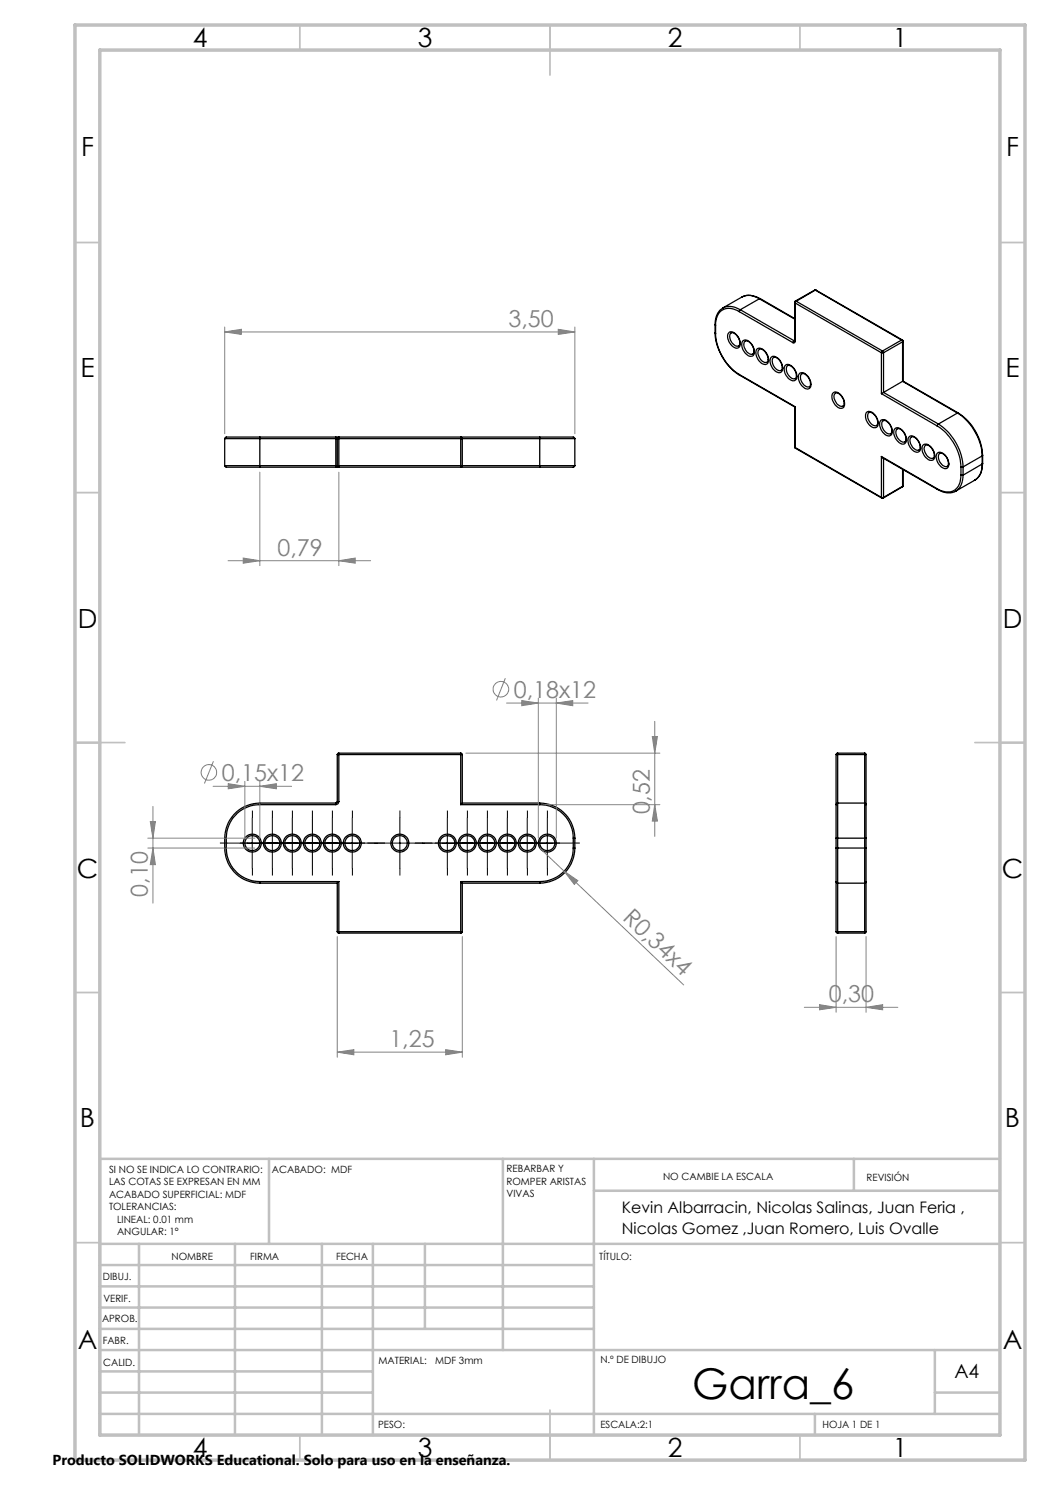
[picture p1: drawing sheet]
<svg xmlns="http://www.w3.org/2000/svg" width="210mm" height="297mm" viewBox="0 0 210 297" stroke-linecap="round" stroke-linejoin="round" font-family="sans-serif">
<g fill="none" stroke="#000" stroke-width=".25">
<path d="M148.5 59.4a3.8 3.8 0 0 1 3.5 .3M148.5 59.3a3.6 3.6 0 0 1 3.4 .5M148.5 59.3l-3.9 2.3M151.9 59.8l-3.8 2.1M151.9 59.8l7 4M152 59.7l-.1 .1M152 59.7l6.9 4M162.9 58h.3M162.9 58h.2M162.9 58l-3.8 2.2M163.1 58h.1M163.1 58l-3.9 2.3"/>
<path d="M163.1 58l17.2 10M163.2 58l17.2 10M143 66.6a10.8 10.8 0 0 0 4.9 8.4M143 64.9l.1 .1M143 66.6l.1 .1M143 64.9v1.7M143.1 66.7a10.5 10.5 0 0 0 4.7 8.2M143.1 65v1.7M144.6 61.6a3.4 3.4 0 0 1 3.5 .3M144.7 61.6a3.5 3.5 0 0 0-1.7 3.3M145.8 66.5a1.59 1.59 0 0 1 2 1.1 1.29 1.29 0 0 1-.4 2 2.34 2.34 0 0 1-1.7-3zM146.2 66.6a1.01 1.01 0 0 1 1.3 .7 1.52 1.52 0 0 1 .2 1.9 1.79 1.79 0 0 1-1.8-2z"/>
<path d="M147.8 62.3a2.83 2.83 0 0 0-4.2 .6l-.4 1.2-.1 .9M147.8 74.9l.1 .1M147.8 62.3l10.8 6.2M147.8 74.9l11.2 6.4M147.9 75l11 6.4M148.1 61.9l-.3 .4M148.1 61.9l10.7 6.3M148.6 68.1a1.59 1.59 0 0 1 2 1.1 1.47 1.47 0 0 1-.2 2 2.04 2.04 0 0 1-2-1.7v-.9zM148.9 68.4a.82 .82 0 0 1 1.3 .4l.2 .2a1.34 1.34 0 0 1 .2 1.8 1.7 1.7 0 0 1-1.8-1.8zM151.3 69.9a1.31 1.31 0 0 1 2 .7 1.61 1.61 0 0 1 0 2.2 2.2 2.2 0 0 1-2.1-2.3zM151.9 69.8a2.06 2.06 0 0 1 1.6 2.6 1.38 1.38 0 0 1-1.8-1.2 .95 .95 0 0 1 .2-1.4zM154.3 71.4a1.68 1.68 0 0 1 2.1 1.4 1.18 1.18 0 0 1-.5 1.7 2.33 2.33 0 0 1-1.7-3z"/>
<path d="M156.2 74.1a1.79 1.79 0 0 1-1.8-2.1 .57 .57 0 0 1 .4-.6 .57 .57 0 0 1 .7 .3 1.86 1.86 0 0 1 .7 2.4M157 73.2a.97 .97 0 0 1 1.5 .2 2.22 2.22 0 0 1 .7 2.5 1.31 1.31 0 0 1-1.9-.7 2.05 2.05 0 0 1-.3-2zM157.5 73.2a1.11 1.11 0 0 1 1.4 .7 1.29 1.29 0 0 1 0 1.9 1.88 1.88 0 0 1-1.4-2.6zM158.8 68.2l-.2 .3M158.9 60.5l.1 .1M158.9 68.2l.1 .1M158.9 60.5v7.7h-.1M158.9 68.1l-.1 .1M159 68.3v.2h-.4M159 60.6v7.7M159 60.6l17.3 10M159.1 60.2l-.2 .3"/>
<path d="M159.1 60.2l.1 .1M159.2 60.3l-.2 .3M159.2 60.3l17.3 9.9M159.9 74.6a1.54 1.54 0 0 1 2 1.2 1.29 1.29 0 0 1-.3 2 2.36 2.36 0 0 1-1.8-3zM160.3 74.8a1.09 1.09 0 0 1 1.4 .7l.1 .2a1.18 1.18 0 0 1-.1 1.7 1.88 1.88 0 0 1-1.4-2.6zM166.5 78.7a1.11 1.11 0 0 1 1.8 .4 1.93 1.93 0 0 1 .3 2.5 1.54 1.54 0 0 1-1.9-1.2l-.3-1.1zM167 78.7a1.07 1.07 0 0 1 1.4 .7 1.27 1.27 0 0 1 .1 1.9 1.95 1.95 0 0 1-1.6-2.5zM176.3 70.6h.4M176.3 78.7l11.1 6.5M176.3 70.6v8.1M176.5 70.2l.2 .4M176.5 70.2l-.2 .4"/>
<path d="M176.7 78.5l-.4 .2M176.7 78.5l11 6.3M176.7 70.6v7.9M180.3 68l.2 .4M180.3 68l-3.8 2.2M180.4 68l.2 .2M180.4 68h-.1M180.5 76.3l-3.8 2.2M180.5 76.3l11 6.3M180.5 68.4l-3.8 2.2M180.5 68.4v7.9M180.6 76.2l-.1 .1"/>
<path d="M180.6 68.2l-.1 .2M180.6 76.2l11 6.4M180.6 68.2v8M44.9 87.7h7.1M44.9 93.1h7.1M44.9 93.1l.4 .3h6.7M44.9 87.7v5.4M52 87.4v.3M52 87.4h-6.7l-.4 .3M52 93.1v.3M52 93.1h15.2M52 87.7h15.2"/>
<path d="M52 87.4h15.2M52 93.4h15.2M52 87.7v5.4M67.2 87.7h.3M67.2 87.4v.3M67.2 87.4h.6M67.2 93.1h.3M67.2 93.1v.3M67.2 93.4h.6M67.2 87.7v5.4M67.5 87.7h.3M67.5 93.1h.3"/>
<path d="M67.5 93.1l.3 .3M67.5 87.7v5.4M67.8 87.4v.3M67.8 87.4l-.3 .3M67.8 93.1v.3M67.8 87.7v5.4M67.8 93.1h24.3M67.8 87.7h24.3M67.8 87.4h40.2M67.8 93.4h40.2M92.1 87.7h.4M92.1 93.1h.4"/>
<path d="M92.1 87.7v-.3l.4 .3M92.1 93.1v.3l.4-.3M92.1 87.7v5.4M92.5 87.7v5.4M92.5 93.1h15.5M92.5 87.7h15.5M108 87.7h7M108 87.4v.3M108 87.4h6.7l.3 .3M108 93.1h7M108 93.1v.3M108 87.7v5.4"/>
<path d="M115 93.1l-.3 .3h-6.7M115 87.7v5.4M158.9 89.4l.2 .2M158.9 89.4l.1 .1M158.9 81.4v8M159 81.3l-.1 .1M159 89.5l.1 .1M159 81.3v8.2M159 89.5l17.3 10M159.1 89.6l17.3 10M173.2 82.5a1.14 1.14 0 0 1 1.8 .5 1.97 1.97 0 0 1 .3 2.4 1.86 1.86 0 0 1-2.1-1.7l-.1-.8zM173.7 82.5a1.11 1.11 0 0 1 1.4 .8 1.29 1.29 0 0 1 .1 1.9 1.88 1.88 0 0 1-1.5-2.7z"/>
<path d="M176.2 84a1.54 1.54 0 0 1 2 1.2 1.29 1.29 0 0 1-.4 2 2.36 2.36 0 0 1-1.7-3zM176.3 91.3l.1 .2 11.1 6.4M176.3 99.5h.4M176.3 99.5l.1 .1M176.3 91.3v8.2M176.3 91.3l11.1 6.5M176.4 99.6h.2M176.5 84.3a.68 .68 0 0 1 1.1 .2 1.69 1.69 0 0 1 .6 2.2 1.79 1.79 0 0 1-1.8-2zM176.7 99.5l-.1 .1M176.7 91.6v7.9M179 85.7a1.59 1.59 0 0 1 2 1.1 1.48 1.48 0 0 1-.2 2 2.27 2.27 0 0 1-2-2.3zM179.4 85.8a1.34 1.34 0 0 1 1.6 1.2 .87 .87 0 0 1-.3 1.4 1.9 1.9 0 0 1-1.3-2.6z"/>
<path d="M180.4 97.4l-3.8 2.2M180.5 97.3l-.1 .1M180.5 93.9v3.4M180.5 97.3l-3.8 2.2M180.6 97.2l-.2 .2M180.6 97.2l-.1 .1M180.6 93.9v3.3M181.8 87.5a1.23 1.23 0 0 1 1.9 .7 1.56 1.56 0 0 1 0 2.2 2.28 2.28 0 0 1-2.1-2.8zM182.1 87.6a.59 .59 0 0 1 1 0 1.78 1.78 0 0 1 .7 2.4 1.79 1.79 0 0 1-1.8-2zM184.6 89.1a1.11 1.11 0 0 1 1.7 .4 1.93 1.93 0 0 1 .4 2.5 1.54 1.54 0 0 1-2-1.2l-.3-1.1zM186.6 91.6a1.34 1.34 0 0 0-.2-1.8 1.07 1.07 0 0 0-1.3-.7 1.82 1.82 0 0 0 1.5 2.5M187.4 90.7a1.31 1.31 0 0 1 1.9 .7 1.57 1.57 0 0 1 0 2.3 2.27 2.27 0 0 1-2.1-2.4z"/>
<path d="M187.4 85.2a10.3 10.3 0 0 1 4.8 8.2M187.4 97.8l.1 .1M187.5 97.9a3.6 3.6 0 0 0 3.7 .3M187.7 84.8l-.3 .4M187.7 84.8a11 11 0 0 1 4.9 8.6M188 90.7a1.89 1.89 0 0 1 1.5 2.6 1.79 1.79 0 0 1-1.8-2.1l.3-.5M191.5 82.6a11 11 0 0 1 4.9 8.6M191.5 82.6l-3.8 2.2M191.6 82.6a10.9 10.9 0 0 1 4.9 8.4M191.6 82.6h-.1M192.2 95a2.97 2.97 0 0 1-2.3 3.4h-.7l-.9-.2-.9-.4M192.2 93.4h.4"/>
<path d="M192.2 95h.4M192.2 93.4v1.6M192.6 95a3.6 3.6 0 0 1-1.4 3.2M192.6 93.4v1.6M196.4 92.8a3.5 3.5 0 0 1-1.4 3.2l-3.8 2.2M196.4 91.2l-3.8 2.2M196.4 91.2v1.6M196.4 92.8l-3.8 2.2M196.5 92.7a3.6 3.6 0 0 1-1.6 3.4M196.5 91l-.1 .2M196.5 92.7l-.1 .1M196.5 91v1.7"/>
<path d="M67.5 150.9h.3M67.5 150.9v9.4M67.8 150.6v.3M67.8 150.6l-.3 .3M67.8 150.9v9.4M67.8 150.9h24.3M67.8 150.6h24.3M92.1 150.6v.3M92.1 150.9h.4M92.1 150.6l.4 .3M92.1 150.9v10M92.5 150.9v9.7"/>
<path d="M167.2 150.9h.3M167.2 150.9v10M167.5 150.6v.3M167.5 150.6l-.3 .3M167.5 150.9h5.4M167.5 150.6h5.4M167.5 150.9v9.7M172.9 150.9h.3M172.9 150.6l.3 .3M172.9 150.6v.3M172.9 150.9v9.7M173.2 150.9v10"/>
<path d="M44.9 167.6h.4M44.9 169.6h.4M44.9 169.6a7 7 0 0 0 7.1 7M44.9 167.6v2M45.3 169.6a6.7 6.7 0 0 0 6.7 6.7M45.3 167.6v2M52 160.9a6.7 6.7 0 0 0-6.7 6.7M52 160.6a7 7 0 0 0-7.1 7M52 160.6v.3M52 176.3v.3M52 160.9h15.2M52 176.3h15.8"/>
<path d="M52 176.6h15.5M52 160.6h15.2M67.2 160.6v.3M67.5 160.3h.3M67.5 160.3l-.3 .3M67.5 176.6v9.7M67.8 160.3a.6 .6 0 0 1-.6 .6M67.8 176.3l-.3 .3M67.8 176.3v10M92.1 176.3l.4 .3M92.1 160.9h15.8M92.1 176.3v10"/>
<path d="M92.1 176.3h15.8M92.5 160.6l-.4 .3M92.5 176.6h15.4M92.5 160.6h15.4M92.5 176.6v9.7M107.9 160.9a6.7 6.7 0 0 1 6.8 6.7M107.9 176.3v.3M107.9 160.6v.3M107.9 160.6a7 7 0 0 1 7.1 7M114.7 169.6a6.7 6.7 0 0 1-6.8 6.7M114.7 169.6h.3M114.7 167.6h.3"/>
<path d="M114.7 167.6v2M115 169.6a7 7 0 0 1-7.1 7M115 167.6v2M167.2 169.6h.3M167.2 167.6h.3M167.2 176.3l.3 .3M167.2 169.6v6.7M167.2 160.9v6.7M167.2 167.6v2M167.2 176.3v10M167.5 160.6v7M167.5 169.6v7"/>
<path d="M167.5 160.6l-.3 .3M167.5 176.6h5.4M167.5 160.6h5.4M167.5 167.6h5.4M167.5 167.6v2M167.5 176.6v9.7M167.5 169.6h5.4M172.9 160.6v7M172.9 160.6l.3 .3M172.9 167.6h.3M172.9 169.6h.3M172.9 169.6v7"/>
<path d="M172.9 167.6v2M172.9 176.6v9.7M173.2 160.9v6.7M173.2 169.6v6.7M173.2 176.3l-.3 .3M173.2 167.6v2M173.2 176.3v10M67.5 186.3l.3 .3M67.5 186.3h.3M67.8 186.3v.3M67.8 186.3h24.3M67.8 186.6h24.3"/>
<path d="M92.1 186.3v.3M92.1 186.3h.4M92.5 186.3l-.4 .3M167.2 186.3h.3M167.2 186.3l.3 .3M167.5 186.3v.3M167.5 186.3h5.4M167.5 186.6h5.4M172.9 186.3h.3M172.9 186.3v.3M173.2 186.3l-.3 .3"/>
<circle cx="50.5" cy="168.6" r="1.79"/>
<circle cx="50.5" cy="168.6" r="1.51"/>
<circle cx="54.5" cy="168.6" r="1.49"/>
<circle cx="54.5" cy="168.6" r="1.8"/>
<circle cx="58.5" cy="168.6" r="1.79"/>
<circle cx="58.5" cy="168.6" r="1.51"/>
<circle cx="62.5" cy="168.6" r="1.51"/>
<circle cx="62.5" cy="168.6" r="1.8"/>
<circle cx="66.5" cy="168.6" r="1.49"/>
<circle cx="66.5" cy="168.6" r="1.8"/>
<circle cx="70.5" cy="168.6" r="1.79"/>
<circle cx="70.5" cy="168.6" r="1.51"/>
<circle cx="80" cy="168.6" r="1.51"/>
<circle cx="80" cy="168.6" r="1.8"/>
<circle cx="89.5" cy="168.6" r="1.49"/>
<circle cx="89.5" cy="168.6" r="1.8"/>
<circle cx="93.5" cy="168.6" r="1.79"/>
<circle cx="93.5" cy="168.6" r="1.51"/>
<circle cx="97.4" cy="168.6" r="1.51"/>
<circle cx="97.5" cy="168.6" r="1.8"/>
<circle cx="101.5" cy="168.6" r="1.79"/>
<circle cx="101.5" cy="168.6" r="1.51"/>
<circle cx="105.5" cy="168.6" r="1.79"/>
<circle cx="105.5" cy="168.6" r="1.51"/>
<circle cx="109.5" cy="168.6" r="1.49"/>
<circle cx="109.5" cy="168.6" r="1.8"/>
</g>
<g fill="none" stroke="#808080" stroke-width=".2">
<path d="M44.9 66.4l3.4-.5v1zM44.9 65.4v21.3M44.9 66.4h70.1M111.7 65.9l3.3 .5-3.3 .5zM115 65.4v21.3M52 94.4v18.7M67.8 94.4v18.7M45.6 112.1h28.5M48.6 111.6l3.4 .5-3.4 .5zM67.8 112.1l3.2-.5v1zM101.1 135.6l-1.8 4.5M107.7 139.6v28"/>
<path d="M111.3 139.6v28M42.6 157.3h15.7M42.7 152.3l-1.8 4.4M45.6 156.7l3.4 .6-3.4 .5zM49 156.3v11.3M52 157.3l3.3-.6v1.1zM52 156.3v11.3M93.2 150.6h38.8M101.3 140.6h16.3M104.4 140.1l3.3 .5-3.3 .5zM111.3 140.6l3.2-.5v1zM130.5 147.3h1l-.5 3.3z"/>
<path d="M131 144.3v23M29.6 167.6h21.4M29.6 169.6h21.4M30.1 164.3h1l-.5 3.3zM30.6 169.6l.5 3.3h-1zM30.6 161.3v19.3M107.9 169.6l4.9 4.6M109 160.9h23M112.8 174.2l2.8 1.9-.7 .8zM112.8 174.2l23.9 22.8M131 160.9l.5 3.3h-1zM67.5 187.3v24.2"/>
<path d="M92.5 187.3v24.2M167.2 187.3v15.2M173.2 187.3v15.2M67.5 210.4l3.3-.5v1.1zM67.5 210.4h25M89.1 209.9l3.4 .5-3.4 .6zM160.9 201.5h18.7M163.9 200.9l3.3 .6-3.3 .5zM173.2 201.5l3.3-.6v1.1z"/>
<circle cx="100.2" cy="137.9" r="1.55"/>
<circle cx="41.8" cy="154.5" r="1.56"/>
</g>
<g fill="none" stroke="#000" stroke-width=".2" stroke-dasharray="15.2 1.3 1.3 1.3" stroke-linecap="butt">
<path d="M45.5 168.6h-1.5M49.5 168.6h-1.5M50.5 163.6v-1.5M50.5 173.6v1.5M53.5 168.6h-1.5M54.5 163.6v-1.5M54.5 173.6v1.5M55.5 168.6h1.5M57.5 168.6h-1.5M58.5 163.6v-1.5M58.5 173.6v1.5M59.5 168.6h1.5"/>
<path d="M61.5 168.6h-1.5M62.5 163.6v-1.5M62.5 173.6v1.5M63.5 168.6h1.5M65.5 168.6h-1.5M66.5 163.6v-1.5M66.5 173.6v1.5M67.5 168.6h1.5M70.5 163.6v-1.5M70.5 173.6v1.5M71.5 168.6h1.5M75 168.6h-1.5"/>
<path d="M75.5 168.6h1.5M80 163.6v-1.5M80 173.6v1.5M84.5 168.6h-1.5M85 168.6h1.5M88.5 168.6h-1.5M89.5 163.6v-1.5M89.5 173.6v1.5M92.5 168.6h-1.5M93.5 163.6v-1.5M93.5 173.6v1.5M94.5 168.6h1.5"/>
<path d="M96.5 168.6h-1.5M97.5 163.6v-1.5M97.5 173.6v1.5M98.5 168.6h1.5M100.5 168.6h-1.5M101.5 163.6v-1.5M101.5 173.6v1.5M102.5 168.6h1.5M104.5 168.6h-1.5M105.5 163.6v-1.5M105.5 173.6v1.5M106.5 168.6h1.5"/>
<path d="M109.5 163.6v-1.5M109.5 173.6v1.5M110.5 168.6h1.5M114.5 168.6h1.5"/>
</g>
<g fill="none" stroke="#000" stroke-width=".2">
<path d="M45.5 168.6h69M50.4 163.6v10M54.5 163.6v10M58.5 163.6v10M62.5 163.6v10M66.5 163.6v10M70.4 163.6v10M80 163.6v10M89.5 163.6v10M93.5 163.6v10M97.5 163.6v10M101.5 163.6v10"/>
<path d="M105.4 163.6v10M109.5 163.6v10"/>
</g>
<g fill="none" stroke="#c0c0c0" stroke-width=".35">
<path d="M60 5v5M110 5v10M160 5v5M15 48.5h5M200 48.5h5M15 98.5h5M200 98.5h5M15 148.5h10M195 148.5h10M15 198.5h5M200 198.5h5M15 248.5h5"/>
<path d="M200 248.5h5M60 287v5M110 282v10M160 287v5"/>
</g>
<g fill="none" stroke="#c0c0c0" stroke-width=".5">
<path d="M53.8 231.8v17M100.6 231.8v38.2M118.8 231.8v55.2M118.8 238.2h81.2M170.8 231.8v6.4M200 231.8h-180v55.2M20 248.8h180M20 257.3h98.8M20 253h98.8M27.8 248.8v38.2M47 248.8v38.2M64.4 248.8v38.2"/>
<path d="M74.6 248.8v38.2M85 248.8v17M20 265.8h98.8M20 261.5h98.8M20 278.5h54.6M20 274.3h54.6M20 270h180M187 278.5h13M187 270v12.8M20 282.8h180M163 282.8v4.2"/>
</g>
<path d="M15 5h190v287h-190zM20 10h180v277h-180z" fill="none" stroke="#c0c0c0" stroke-width=".7"/>
<g fill="#808080">
<path d="M112.8 174.2l2.8 1.9-.7 .8z"/>
<path d="M67.8 112.1l3.2-.5v1zM48.6 111.6l3.4 .5-3.4 .5zM111.7 65.9l3.3 .5-3.3 .5zM44.9 66.4l3.4-.5v1z"/>
<path d="M45.6 156.7l3.4 .6-3.4 .5zM52 157.3l3.3-.6v1.1zM104.4 140.1l3.3 .5-3.3 .5zM111.3 140.6l3.2-.5v1zM163.9 200.9l3.3 .6-3.3 .5zM173.2 201.5l3.3-.6v1.1z"/>
<path d="M67.5 210.4l3.3-.5v1.1zM89.1 209.9l3.4 .5-3.4 .6z"/>
<path d="M131 160.9l.5 3.3h-1zM130.5 147.3h1l-.5 3.3z"/>
<path d="M30.1 164.3h1l-.5 3.3zM30.6 169.6l.5 3.3h-1z"/>
</g>
<text font-size="8.5" x="138.4" y="279.7">Garra_6</text>
<g font-size="5.3">
<text x="38.5" y="9.5">4</text>
<text x="83.5" y="9.5">3</text>
<text x="133.6" y="9.5">2</text>
<text x="178.6" y="9.5">1</text>
<text x="16.2" y="31.2">F</text>
<text x="201.2" y="31.2">F</text>
<text x="16.1" y="75.5">E</text>
<text x="201.1" y="75.5">E</text>
<text x="15.5" y="125.5">D</text>
<text x="200.5" y="125.5">D</text>
<text x="15.4" y="175.5">C</text>
<text x="200.4" y="175.5">C</text>
<text x="16" y="225.5">B</text>
<text x="201" y="225.5">B</text>
<text x="15.5" y="269.7">A</text>
<text x="200.5" y="269.7">A</text>
<text x="38.5" y="291.5">4</text>
<text x="83.5" y="291.5">3</text>
<text x="133.6" y="291.5">2</text>
<text x="178.6" y="291.5">1</text>
</g>
<g font-size="4.7" fill="#808080">
<text x="101.7" y="65.4">3,50</text>
<text x="55.5" y="111.1">0,79</text>
<text x="102.8" y="139.5">0,18x12</text>
<text x="44.4" y="156.2">0,15x12</text>
<text x="130" y="162.9" transform="rotate(-90 130 162.9)">0,52</text>
<text x="29.6" y="179.3" transform="rotate(-90 29.6 179.3)">0,10</text>
<text x="124.4" y="183.8" transform="rotate(44 124.4 183.8)">R0,34x4</text>
<text x="165.8" y="200.4">0,30</text>
<text x="77.9" y="209.4">1,25</text>
</g>
<text font-size="3.9" x="190.9" y="275.5">A4</text>
<g font-size="3.2">
<text x="124.4" y="242.6">Kevin Albarracin, Nicolas Salinas, Juan Feria ,</text>
<text x="124.4" y="246.8">Nicolas Gomez ,Juan Romero, Luis Ovalle</text>
</g>
<text font-size="2.9" x="10.5" y="292.9">Producto SOLIDWORKS Educational. Solo para uso en la enseñanza.</text>
<g font-size="2">
<text x="21.8" y="234.6">SI NO SE INDICA LO CONTRARIO:</text>
<text x="21.8" y="237.1">LAS COTAS SE EXPRESAN EN MM</text>
<text x="21.8" y="239.6">ACABADO SUPERFICIAL: MDF</text>
<text x="54.4" y="234.6">ACABADO: MDF</text>
<text x="101.3" y="234.5">REBARBAR Y</text>
<text x="101.3" y="237">ROMPER ARISTAS</text>
<text x="101.3" y="239.5">VIVAS</text>
<text x="132.6" y="236">NO CAMBIE LA ESCALA</text>
<text x="173.3" y="236.2">REVISIÓN</text>
<text x="21.8" y="242.1">TOLERANCIAS:</text>
<text x="23.4" y="244.6">LINEAL: 0.01 mm</text>
<text x="23.4" y="247.1">ANGULAR: 1°</text>
<text x="34.3" y="252">NOMBRE</text>
<text x="50" y="251.9">FIRMA</text>
<text x="67.2" y="251.9">FECHA</text>
<text x="119.9" y="251.9">TÍTULO:</text>
<text x="20.6" y="256.1">DIBUJ.</text>
<text x="20.7" y="260.3">VERIF.</text>
<text x="20.4" y="264.4">APROB.</text>
<text x="20.5" y="268.8">FABR.</text>
<text x="20.7" y="273.1">CALID.</text>
<text x="75.7" y="272.7">MATERIAL:</text>
<text x="87" y="272.7">MDF 3mm</text>
<text x="120.1" y="272.5">N.º DE DIBUJO</text>
<text x="75.6" y="285.5">PESO:</text>
<text x="120.1" y="285.6">ESCALA:2:1</text>
<text x="164.5" y="285.6">HOJA 1 DE 1</text>
</g>
</svg>
